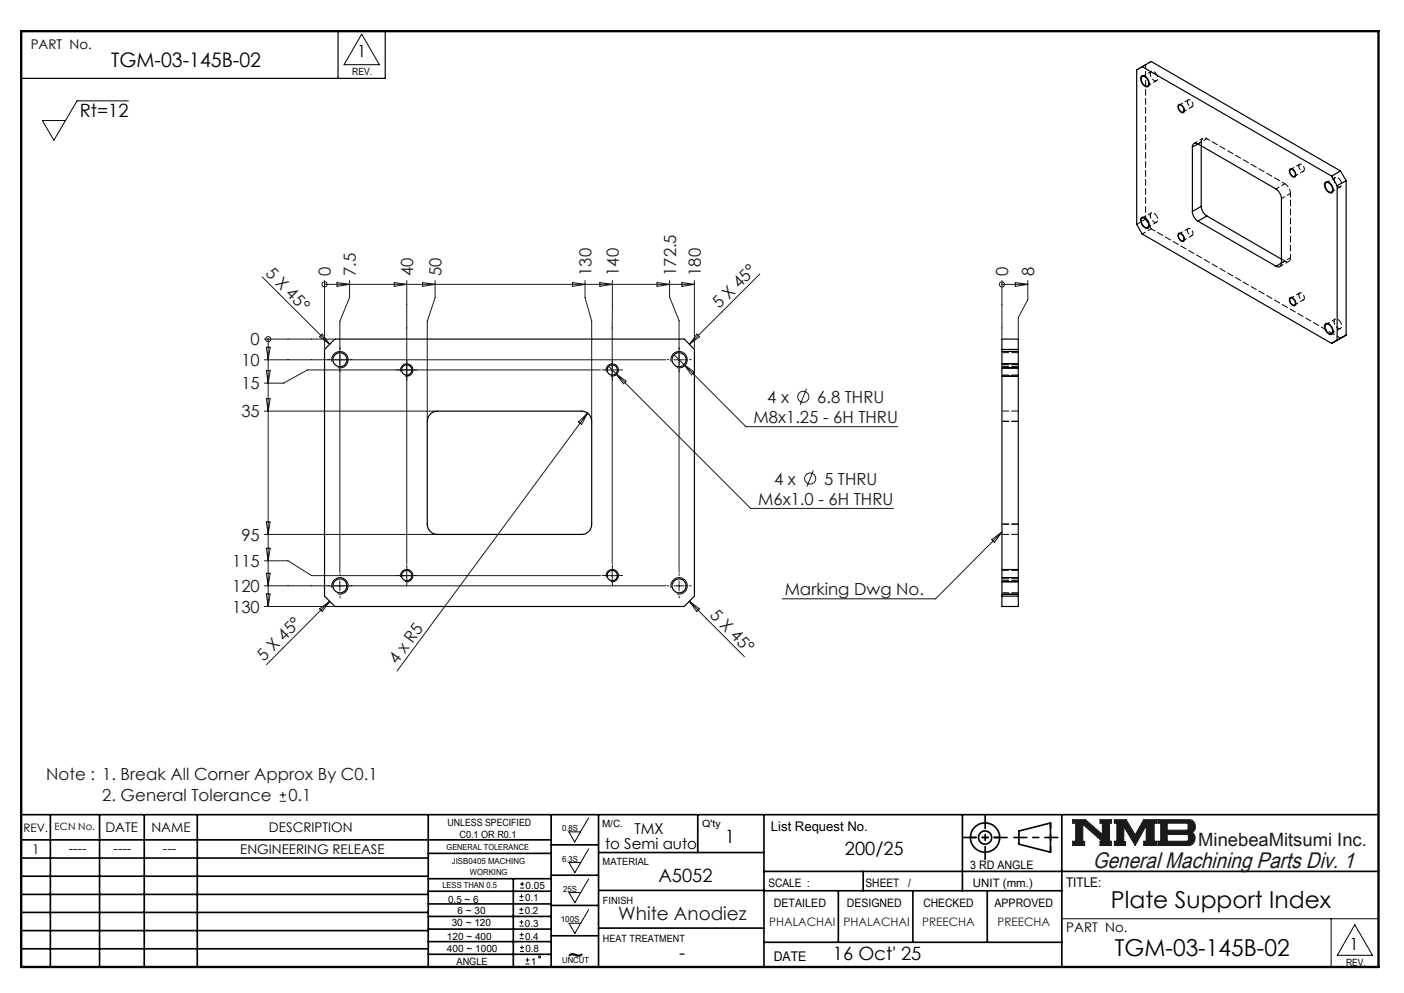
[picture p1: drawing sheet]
<svg xmlns="http://www.w3.org/2000/svg" width="297mm" height="210mm" viewBox="0 0 297 210" stroke-linecap="round" stroke-linejoin="round" font-family="sans-serif">
<g fill="none" stroke="#000" stroke-width=".35">
<path d="M4.5 172.3h287.1M4.5 177.6h112.1M10.7 172.3v32.2M21.1 172.3v32.2M30.5 172.3v32.2M41.7 172.3v32.2M90.6 172.3v32.2M116.6 172.3v32.2M116.6 178.7h10M126.6 172.3v32.2M147.6 172.3v8M161.6 172.3v32.2"/>
<path d="M203.6 172.3v16.1M215.5 175.7l6.7-1.6v6.1l-6.7-1.7zM224.6 172.3v32.2M4.5 185.3h86.1M4.5 181.5h86.1M4.5 189.2h86.1M4.5 193h86.1M4.5 196.8h86.1M90.6 199.1h26M90.6 193.8h26M90.6 188.5h26M90.6 191.2h26"/>
<path d="M90.6 180.5h26M90.6 185.8h26M90.6 196.5h26M108.6 185.8v18.5M116.6 185.1h10M116.6 191.5h10M116.6 197.9h10M126.6 196.3h35M126.6 188.3h35M126.6 180.3h35M161.6 184.3h130M161.6 199.3h63"/>
<path d="M161.6 188.4h63M177.3 188.4v10.9M182.6 184.3v4.1M193.1 188.4v10.9M208.8 188.4v10.9M4.5 200.7h86.1M90.6 201.8h26"/>
<circle cx="208.4" cy="177.1" r="3.1"/>
<circle cx="208.4" cy="177.1" r="1.4"/>
</g>
<path d="M226.9 173.3h2.7l3.6 3.2v-2.4h-.5v-.8h2.4v.8h-.4v3.8h.4v.9h-2.4v-.9h.5l-4.1-3.6v3.6h.3v.9h-2.5v-.9h.6v-3.8h-.6zM235.7 173.3h2.5l1.9 3.3 1.8-3.3h2.8v.8h-.5v3.8h.5v.9h-2.8v-.9h.6v-3.3l-2.4 4.2-2.4-4v3.2h.4v.8h-2.4v-.9h.6v-3.8h-.6zM244.9 173.3h6.6a1.47 1.47 0 0 1 1.3 1.2 1.47 1.47 0 0 1-.7 1.6 1.48 1.48 0 0 1 .7 1.6 1.48 1.48 0 0 1-1.4 1.1h-6.5v-.9h.6v-3.8h-.6zM246.9 174.1h4.1l.3 .2v1l-.3 .3h-4.1zM246.9 176.5h4.2l.3 .3v.8l-.4 .3h-4.1z" fill="none" stroke="#191924" stroke-width=".21"/>
<path d="M76.5 7.2l3.8 6.5h-7.5zM120.3 175.9h2.5l-1.2 2.2zM124.5 173l-1.7 2.9M124.5 179.5l-1.7 2.9M120.4 182.4h2.4l-1.2 2.2zM120.4 188.8h2.4l-1.2 2.1zM120.4 195.3h2.4l-1.2 2.1zM124.5 185.9l-1.7 2.9M124.5 192.4l-1.7 2.9M224.6 194.3h67M281.6 194.3v10.2M286.6 195.6l3.7 6.4h-7.4z" fill="none" stroke="#000" stroke-width=".21"/>
<path d="M4.5 6.6h287.1" fill="none" stroke="#000" stroke-width=".21" stroke-dasharray="6.3 1.3 1.3 1.3" stroke-dashoffset="1.9"/>
<path d="M71.5 6.6v10M81.5 6.6v10h-77" fill="none" stroke="#000" stroke-width=".25"/>
<path d="M205.3 177.1h6.2M222.2 174v6.2" fill="none" stroke="#000" stroke-width=".35" stroke-dasharray="15.2 1.3 1.3 1.3" stroke-dashoffset="14.1"/>
<path d="M203.8 177.1h9.2M208.4 172.5v9.2M214.5 177.1h9.3" fill="none" stroke="#000" stroke-width=".35" stroke-dasharray="15.2 1.3 1.3 1.3" stroke-dashoffset="12.5"/>
<path d="M4.5 6.6h287.1v197.9h-287.1z" fill="none" stroke="#000" stroke-width=".5"/>
<path d="M226.9 173.3v.8h.6v3.8h-.6v.9h2.5v-.9h-.3v-3.6l4.1 3.6h-.5v.9h2.4v-.9h-.4v-3.8h.4v-.8h-2.4v.8h.5v2.4l-3.6-3.2zM235.7 173.3v.8h.6v3.8h-.6v.9h2.4v-.8h-.4v-3.2l2.4 4 2.4-4.2v3.3h-.6v.9h2.8v-.9h-.5v-3.8h.5v-.8h-2.8l-1.8 3.3-1.9-3.3zM246.9 176.5h4.2l.3 .2v1l-.3 .2h-4.2zM244.9 173.3v.8h.6v3.8h-.6v.9h6.9l.7-.5 .3-.9-.1-.7-.6-.6a1.48 1.48 0 0 0 .7-1.6 1.48 1.48 0 0 0-1.3-1.2zM246.9 174.1h4.1l.3 .2v1.1l-.2 .2h-4.2z" fill-rule="evenodd" fill="#191924"/>
<g fill="none" stroke="#191924" stroke-width=".21">
<path d="M55.5 58.6l14.2 14.2M68.7 59.3v14.3M71.3 59.8l2.6 .3-2.6 .5zM73.9 59.3v3.6l-2 5v53.1M83.4 59.8l2.6 .3-2.6 .5zM86 59.3v60M89.4 59.8l2.6 .3-2.6 .5zM92 59.3v3.7l-1.6 5v20.8M121.1 59.8l2.7 .3-2.7 .5zM123.8 59.3v3.6l1.4 5v20.9M126.9 59.8l2.6 .3-2.6 .5zM129.5 59.3v60"/>
<path d="M139 59.8l2.6 .3-2.6 .5zM141.6 59.3v3.5l2.1 5v53.2M144.3 59.8l2.6 .3-2.6 .5zM146.9 59.3v14.3M160.7 58l-14.9 14.8M211.9 59.3v12.1M214.8 59.8l2.6 .3-2.6 .5zM217.4 59.3v4.1l-2 3.8v4.2M55.9 71.7h14.6M55.9 76.1h84.9M56.3 73.4h.8l-.4 2.7zM56.3 78.4h.8l-.4 2.6z"/>
<path d="M56.7 71.7v56.6M56.7 71.7h.1M67.6 71.2l.6-.5 1.5 2.1zM68.7 60.1h.1M68.7 60.1h78.2M127 78.2h-62l-5 2.8h-4.1M128.4 78.2h2.2M128.8 77.5l1.5 1.5M130.3 79l28.5 28.5h30.2M130.3 79l2.1 1.6-.5 .6zM142.6 76.1h2.1M142.6 75l2.1 2.1"/>
<path d="M144.7 77.1l13.1 13.1h32.1M144.7 77.1l2.2 1.6-.6 .6zM147.4 70.7l.6 .5-2.2 1.6zM211.9 60.1h.1M211.9 60.1h5.5M55.9 87h36.4M56.3 84.3h.8l-.4 2.7zM122.4 89.2l1.9-1.8-1.3 2.3zM124.3 87.4l-40.3 54.5M170.6 82.2l-1.3 3.4M172 99.5l-1.3 3.4M55.9 118.6h5l5 3.1h61.1"/>
<path d="M55.9 113h36.4M56.3 115.9h.8l-.4 2.7zM56.3 110.4h.8l-.4 2.6zM209.8 114.1l2.1-1.6-1.5 2.2zM211.9 112.5l-14 14.1h-32.4M55.9 123.9h84.9M55.9 128.3h14.6M56.3 121.2h.8l-.4 2.7zM56.3 125.6h.8l-.4 2.7zM67.6 128.8l2.1-1.6-1.5 2.1zM69.7 127.2l-13.3 13.4M71.9 122.8v2.2"/>
<path d="M86 120.6v2.2M128.4 121.7h2.2M129.5 120.6v2.2M142.6 123.9h2.1M143.7 122.8v2.2M145.8 127.2l2.2 1.6-.6 .5zM145.8 127.2l11.7 11.7M59.2 169.5h1.3M59.2 168.1h1.3M59.8 167.5v1.3"/>
<circle cx="56.7" cy="71.7" r=".55"/>
<circle cx="68.6" cy="60.2" r=".54"/>
<circle cx="211.9" cy="60.2" r=".54"/>
<circle cx="169.9" cy="83.9" r="1.18"/>
<circle cx="171.4" cy="101.2" r="1.18"/>
</g>
<g fill="none" stroke="#000" stroke-width=".21">
<path d="M241.4 16.1a1.46 1.46 0 0 1 1.7 1.7 .65 .65 0 0 1-.5 .6 .65 .65 0 0 1-.7-.4l-.4-.5-.2-.8zM27.2 21.3h-10.9l-4.9 8.4-2.4-4.2h4.9M249.3 22.1a1.11 1.11 0 0 1 1.1 .6 1.11 1.11 0 0 1-.1 1.1 1.19 1.19 0 0 1-1-1.7zM272.8 35.8a1.1 1.1 0 0 1 1.1 .4 1.1 1.1 0 0 1 .1 1.2 1.19 1.19 0 0 1-1.2-1.6zM280.3 38.6a.9 .9 0 0 1 1.4 .5l.1 .2a.91 .91 0 0 1 .3 .8 .91 .91 0 0 1-.7 .7 1.79 1.79 0 0 1-1.1-2.2zM241.4 46a1.36 1.36 0 0 1 1.7 1.5 .65 .65 0 0 1-.3 .8 .65 .65 0 0 1-.8-.3 1.74 1.74 0 0 1-.6-2zM249.3 49.4a1.08 1.08 0 0 1 1.1 .4 1.08 1.08 0 0 1 0 1.2 1.15 1.15 0 0 1-1.1-1.6zM70.2 76.5a1.73 1.73 0 0 1 1.6-2.1 1.73 1.73 0 0 1 1.8 1.8 1.73 1.73 0 0 1-2.1 1.5M84.8 78.6a1.31 1.31 0 0 1 1.1-1.7 1.31 1.31 0 0 1 1.4 1.5 1.31 1.31 0 0 1-1.6 1.1M128.3 78.6a1.31 1.31 0 0 1 1.1-1.7 1.31 1.31 0 0 1 1.4 1.5 1.31 1.31 0 0 1-1.6 1.1M142 76.5a1.74 1.74 0 0 1 1.5-2.2 1.74 1.74 0 0 1 1.9 1.9 1.74 1.74 0 0 1-2.2 1.5M211.9 76.9h3.5"/>
<path d="M211.9 79.5h3.5M211.9 74.3h3.5M211.9 77.8h3.5M272.8 63a1.04 1.04 0 0 1 1.3 1.2v.3a.63 .63 0 0 1-.7 .2 .63 .63 0 0 1-.4-.6l-.3-.6zM280.3 68.5h.1a1.49 1.49 0 0 1 1.6 1.7l-.1 .4a.86 .86 0 0 1-1.3-.5l-.4-.8zM70.2 124.3a1.74 1.74 0 0 1 1.6-2.1 1.74 1.74 0 0 1 1.9 1.8 1.74 1.74 0 0 1-2.2 1.6M84.8 122.1a1.3 1.3 0 0 1 1.1-1.7 1.3 1.3 0 0 1 1.4 1.4 1.3 1.3 0 0 1-1.6 1.2M128.3 122.1a1.3 1.3 0 0 1 1.1-1.7 1.3 1.3 0 0 1 1.4 1.4 1.3 1.3 0 0 1-1.6 1.2M142 124.3a1.75 1.75 0 0 1 1.5-2.2 1.75 1.75 0 0 1 1.9 1.9 1.75 1.75 0 0 1-2.2 1.6M211.9 120.4h3.5M211.9 123h3.5M211.9 122.2h3.5"/>
<path d="M211.9 125.7h3.5M109.9 193.2h.8M109.9 192.3h.8M109.9 195.9h.8M109.9 195h.8M109.9 190.4h.8M109.9 189.6h.8M109.9 198.5h.9M109.9 197.7h.9M110 187.8h.9M110 187h.9M110.3 191.9v.8"/>
<path d="M110.3 189.2v.8M110.3 194.6v.8M110.3 197.2v.9M110.4 199.9v.9M110.5 186.5v.9M110 201.2h.8M110 200.4h.8M111.2 203.9h.8M111.2 203h.8M111.6 202.6v.8"/>
<circle cx="114.1" cy="202.4" r=".21"/>
</g>
<g fill="none" stroke="#191924" stroke-width=".21" stroke-dasharray="15.2 1.3 1.3 1.3">
<path d="M69.8 76.1h-.4M71.9 73.9v-.4M71.9 78.2v.4M74.1 76.1h.4M85 78.2h-1.1M86.1 77.1v-1M86.1 79.3v1.1M87.1 78.2h1.1M128.4 78.2h-1M129.5 77.1v-1M129.5 79.3v1.1M130.6 78.2h1.1"/>
<path d="M141.5 76.1h-.4M143.7 73.9v-.4M143.7 78.2v.4M145.8 76.1h.4M69.8 123.9h-.4M71.9 121.7v-.4M71.9 126.1v.3M74.1 123.9h.4M85 121.7h-1.1M86.1 120.6v-1.1M86.1 122.8v1.1M87.1 121.7h1.1"/>
<path d="M128.4 121.7h-1M129.5 120.6v-1.1M129.5 122.8v1.1M130.6 121.7h1.1M141.5 123.9h-.4M143.7 121.7v-.4M143.7 126.1v.3M145.8 123.9h.4"/>
</g>
<g fill="none" stroke="#000" stroke-width=".25">
<path d="M241.5 16.3a1.04 1.04 0 0 1 1.4 .9 .62 .62 0 0 1-.1 .9 .62 .62 0 0 1-.9-.2 1.47 1.47 0 0 1-.4-1.6zM241.6 14.1l-1.1 .7v32.6l1.1 2.1 40.1 23.1M241.6 14.1l40.1 23.1M241.6 14.1l1.9-1.1 40.1 23.2M249.4 22.3a.91 .91 0 0 1 .9 .4 .91 .91 0 0 1 0 1 .97 .97 0 0 1-.9-1.4zM252.2 31.1v13.6M253.4 30.4l16.5 9.6a2.76 2.76 0 0 1 1.2 2v13.6M253.4 30.4a.72 .72 0 0 0-.8 0 .72 .72 0 0 0-.4 .7M253.4 30.4l-1.2 .7M254.1 30.9v12.7M273.1 35.8a.99 .99 0 0 1 .8 1.5 .94 .94 0 0 1-.8-1.5zM280.4 38.8a.76 .76 0 0 1 1.2 .4 .89 .89 0 0 1-.1 1.5 1.49 1.49 0 0 1-1.1-1.9z"/>
<path d="M281.7 37.2l1.2 2.1M282.9 39.3v32.7M283.6 36.2l-1.9 1M283.6 36.2l1.2 2M284.8 38.2l-1.9 1.1M284.8 38.2v32.7M241.5 46.2a1.21 1.21 0 0 1 1.5 1.6 .58 .58 0 0 1-.5 .4 .58 .58 0 0 1-.6-.4 1.4 1.4 0 0 1-.4-1.6zM249.4 49.5a.88 .88 0 0 1 .9 .4 .88 .88 0 0 1-.1 1 1.07 1.07 0 0 1-.8-1.4zM252.2 44.7a2.61 2.61 0 0 0 1.2 2.1M253.4 46.8l16.5 9.5M254.1 43.6a2.53 2.53 0 0 0 1.2 2.1M254.1 43.6l-1.9 1.1"/>
<path d="M255.3 45.7l-1.9 1.1M255.3 45.7l15.8 9.1M271.1 55.6a.71 .71 0 0 1-.4 .8 .71 .71 0 0 1-.8-.1M271.1 55.6l-1.2 .7M68.7 73.9l2.1-2.2h73.9l2.2 2.2v52.2l-2.2 2.2h-73.9l-2.1-2.2zM211.9 71.7h3.5v56.6h-3.5zM211.9 73.9h3.5M273 63.1a.88 .88 0 0 1 .9 .5 .88 .88 0 0 1-.1 .9 1.03 1.03 0 0 1-.8-1.4zM280.4 68.7a1.2 1.2 0 0 1 1.5 1.5 .57 .57 0 0 1-.5 .4 .57 .57 0 0 1-.6-.3 1.47 1.47 0 0 1-.4-1.6zM284.8 70.9l-3.1 1.7M91.2 87.4l.6-.3 .8-.1h30.4a2.15 2.15 0 0 1 2.2 2.1v21.8a2.15 2.15 0 0 1-2.2 2.1h-30.4a2.15 2.15 0 0 1-2.2-2.1v-21.8l.3-1.1zM211.9 126.1h3.5"/>
<circle cx="71.9" cy="76.1" r="1.47"/>
<circle cx="86" cy="78.2" r="1.1"/>
<circle cx="129.5" cy="78.2" r="1.09"/>
<circle cx="143.7" cy="76.1" r="1.48"/>
<circle cx="71.9" cy="123.9" r="1.48"/>
<circle cx="86.1" cy="121.7" r="1.09"/>
<circle cx="129.5" cy="121.7" r="1.08"/>
<circle cx="143.6" cy="123.9" r="1.49"/>
</g>
<path d="M212 77.5h3.4M212 79.3h3.4M215.4 74.6h-3.4M215.4 77.1h-3.4M212 86.9h3.4M212 89.1h3.4M212 110.8h3.4M212 113h3.4M212 125.4h3.4M212 122.8h3.4M215.4 122.4h-3.4M215.4 120.6h-3.4" fill="none" stroke="#000" stroke-width=".21" stroke-dasharray="1.3 .6" stroke-dashoffset="-.2"/>
<path d="M243.3 15.6a.56 .56 0 0 1 .5-.6 .56 .56 0 0 1 .6 .4 1.08 1.08 0 0 1 .2 1.7 1.48 1.48 0 0 1-1.3-1.5M271.8 38.9l-16.5-9.6M282.2 38.1a.56 .56 0 0 1 .5-.6 .56 .56 0 0 1 .6 .3 1.08 1.08 0 0 1 .2 1.7 1.48 1.48 0 0 1-1.3-1.4M243.3 45.5a.56 .56 0 0 1 .5-.6 .56 .56 0 0 1 .6 .4 1.08 1.08 0 0 1 .2 1.7 1.48 1.48 0 0 1-1.3-1.5M282.2 68a.56 .56 0 0 1 .5-.6 .56 .56 0 0 1 .6 .4 1.08 1.08 0 0 1 .2 1.7 1.48 1.48 0 0 1-1.3-1.5" fill="none" stroke="#000" stroke-width=".21" stroke-dasharray="1.3 .6" stroke-dashoffset=".6"/>
<path d="M251.2 21.5a.43 .43 0 0 1 .3-.4 .43 .43 0 0 1 .5 .3 .73 .73 0 0 1 0 1.2 1.16 1.16 0 0 1-.8-1.1M253.4 30.4l.7-.4M254.1 30v.8M274.8 35.1a.43 .43 0 0 1 .3-.4 .43 .43 0 0 1 .5 .3 .73 .73 0 0 1 0 1.2 1.16 1.16 0 0 1-.8-1.1M242.3 46.3l1.2 2.1M243.5 48.4l40.1 23.1M251.2 48.7a.43 .43 0 0 1 .3-.4 .43 .43 0 0 1 .5 .3 .73 .73 0 0 1 0 1.2 1.16 1.16 0 0 1-.8-1.1M271.1 54.8l.7 .4M271.1 55.6l.7-.4M273 40.9a2.6 2.6 0 0 0-1.2-2M274.8 62.3a.43 .43 0 0 1 .3-.4 .43 .43 0 0 1 .5 .3 .73 .73 0 0 1 0 1.2 1.16 1.16 0 0 1-.8-1.1" fill="none" stroke="#000" stroke-width=".21" stroke-dasharray="1.3 .6" stroke-dashoffset=".4"/>
<g fill="none" stroke="#000" stroke-width=".21" stroke-dasharray="1.3 .6" stroke-dashoffset=".5">
<path d="M240.5 14.8l1.8-1.1M242.3 13.7v32.6M242.8 18.1l1.9-1.1M243.5 15.1l-1.8 1.1M250.3 23.7l1.9-1.1M251.4 21.1l-1.9 1.1M253.4 30.4l1.9-1.1M254.5 29.3l-1.9 1M269.9 39.9l1.9-1M273.9 37.3l1.9-1.1M274.9 34.7l-1.9 1.1M282.4 37.5l-1.8 1.1"/>
<path d="M240.5 47.4l1.8-1.1M241.6 49.5l1.9-1.1M242.8 48.1l1.9-1.1M243.5 45l-1.8 1.1M250.3 50.9l1.9-1.1M251.4 48.3l-1.9 1.1M270.8 56.4l1.8-1.1M271.1 42l1.9-1.1M271.1 55.6l1.9-1.1M273 54.5v-13.6M281.7 40.6l1.9-1.1M273.9 64.5l1.9-1.1"/>
<path d="M274.9 62l-1.9 1M281.7 70.5l1.9-1.1M282.4 67.5l-1.8 1.1"/>
</g>
<path d="M255.3 29.3a.72 .72 0 0 0-.8 0 .72 .72 0 0 0-.4 .7M271.8 55.2a.72 .72 0 0 0 .8 .1 .72 .72 0 0 0 .4-.8" fill="none" stroke="#000" stroke-width=".21" stroke-dasharray="1.3 .6" stroke-dashoffset=".9"/>
<path d="M243.5 13l-1.2 .7" fill="none" stroke="#000" stroke-width=".21" stroke-dasharray="1.3 .6" stroke-dashoffset=".7"/>
<g font-size="4.9">
<text x="235" y="192">Plate Support Index</text>
<text x="120.1" y="203.7">~</text>
<text x="235.8" y="202.1">TGM-03-145B-02</text>
</g>
<text font-size="4.7" fill="#191924" x="231.2" y="183.6">General Machining Parts Div. 1</text>
<text font-size="4.2" x="23.5" y="14.3">TGM-03-145B-02</text>
<g font-size="3.9">
<text x="16.9" y="24.6">Rt=12</text>
<text x="153.3" y="178.4">1</text>
<text x="178.7" y="180.8">200/25</text>
<text x="139.3" y="186.6">A5052</text>
<text x="143.7" y="202.9">-</text>
<text x="176.2" y="203.1">16 Oct' 25</text>
</g>
<g font-size="3.9" fill="#191924">
<text x="253.5" y="178.9">MinebeaMitsumi Inc.</text>
<text x="130.8" y="194.7">White Anodiez</text>
</g>
<g font-size="3.5">
<text x="75.6" y="12.1">1</text>
<text x="285.5" y="200.9">1</text>
</g>
<g font-size="3.5" fill="#191924">
<text x="56" y="58" transform="rotate(45 56 58)">5 X 45°</text>
<text x="70" y="58.3" transform="rotate(-90 70 58.3)">0</text>
<text x="75.3" y="58.3" transform="rotate(-90 75.3 58.3)">7.5</text>
<text x="87.4" y="58.3" transform="rotate(-90 87.4 58.3)">40</text>
<text x="93.4" y="58.3" transform="rotate(-90 93.4 58.3)">50</text>
<text x="125.1" y="58.3" transform="rotate(-90 125.1 58.3)">130</text>
<text x="130.9" y="58.3" transform="rotate(-90 130.9 58.3)">140</text>
<text x="143" y="58.3" transform="rotate(-90 143 58.3)">172.5</text>
<text x="148.3" y="58.3" transform="rotate(-90 148.3 58.3)">180</text>
<text x="213.3" y="58.3" transform="rotate(-90 213.3 58.3)">0</text>
<text x="218.8" y="58.3" transform="rotate(-90 218.8 58.3)">8</text>
<text x="152.1" y="65.4" transform="rotate(-45 152.1 65.4)">5 X 45°</text>
<text x="51.1" y="77.4">10</text>
<text x="53" y="73">0</text>
<text x="51.1" y="82.4">15</text>
<text x="51.1" y="88.3">35</text>
<text x="159.4" y="89.4">M8x1.25 - 6H THRU</text>
<text x="162.3" y="85.2">4 x</text>
<text x="172.9" y="85.2">6.8 THRU</text>
<text x="160.4" y="106.7">M6x1.0 - 6H THRU</text>
<text x="163.8" y="102.5">4 x</text>
<text x="174.3" y="102.5">5 THRU</text>
<text x="49.1" y="119.9">115</text>
<text x="51.1" y="114.3">95</text>
<text x="49.1" y="125.2">120</text>
<text x="166" y="125.9">Marking Dwg No.</text>
<text x="49.1" y="129.6">130</text>
<text x="150" y="130.3" transform="rotate(45 150 130.3)">5 X 45°</text>
<text x="55.8" y="140" transform="rotate(-45 55.8 140)">5 X 45°</text>
<text x="84" y="140.7" transform="rotate(-54 84 140.7)">4 x R5</text>
<text x="9.8" y="164.9">Note : 1. Break All Corner Approx By C0.1</text>
<text x="21.6" y="169.4">2. General Tolerance</text>
<text x="61" y="169.4">0.1</text>
</g>
<g font-size="3.2">
<text x="128" y="179.5">to Semi auto</text>
<text x="134.2" y="176.3">TMX</text>
</g>
<g font-size="2.8">
<text x="6.5" y="10.4">PART No.</text>
<text x="22.3" y="175.9">DATE</text>
<text x="32" y="175.9">NAME</text>
<text x="56.9" y="175.9">DESCRIPTION</text>
<text x="163.1" y="175.7">List Request No.</text>
<text x="6.8" y="180.6">1</text>
<text x="14.5" y="180.3">----</text>
<text x="24" y="180.3">----</text>
<text x="34.5" y="180.3">---</text>
<text x="50.8" y="180.7">ENGINEERING RELEASE</text>
<text x="225.5" y="187.6">TITLE:</text>
<text x="225.6" y="197.2">PART No.</text>
<text x="163.7" y="203.2">DATE</text>
</g>
<g font-size="2.5">
<text x="4.9" y="175.9">REV.</text>
<text x="205.2" y="183.8">3 RD ANGLE</text>
<text x="162.5" y="187.5">SCALE :</text>
<text x="163.7" y="191.7">DETAILED</text>
<text x="179.2" y="191.9">DESIGNED</text>
<text x="183.1" y="187.5">SHEET</text>
<text x="192.1" y="187.5">/</text>
<text x="195.3" y="191.9">CHECKED</text>
<text x="205.8" y="187.5">UNIT (mm.)</text>
<text x="210.4" y="191.9">APPROVED</text>
</g>
<g font-size="2.5" fill="#191924">
<text x="162.7" y="195.9">PHALACHAI</text>
<text x="178.5" y="195.9">PHALACHAI</text>
<text x="195.1" y="195.9">PREECHA</text>
<text x="211" y="195.9">PREECHA</text>
</g>
<g font-size="2.1">
<text x="74.5" y="16">REV.</text>
<text x="11.6" y="175.6">ECN No.</text>
<text x="94.7" y="174.7">UNLESS SPECIFIED</text>
<text x="97.2" y="177.3">C0.1 OR R0.1</text>
<text x="127.3" y="174.9">M/C.</text>
<text x="148.6" y="175">Q'ty</text>
<text x="127.5" y="183">MATERIAL</text>
<text x="94.8" y="191">0.5 ~ 6</text>
<text x="111.1" y="190.6">0.1</text>
<text x="111.2" y="188">0.05</text>
<text x="127.6" y="191.1">FINISH</text>
<text x="95.6" y="195.9">30 ~ 120</text>
<text x="96.8" y="193.3">6 ~ 30</text>
<text x="111" y="193.4">0.2</text>
<text x="111.1" y="196.1">0.3</text>
<text x="94.5" y="198.8">120 ~ 400</text>
<text x="94.5" y="201.3">400 ~ 1000</text>
<text x="111.1" y="198.7">0.4</text>
<text x="111.2" y="201.4">0.8</text>
<text x="127.6" y="199.2">HEAT TREATMENT</text>
<text x="96.6" y="204.1">ANGLE</text>
<text x="112.3" y="204.1">1</text>
<text x="284.7" y="204.3">REV.</text>
</g>
<g font-size="1.8">
<text x="94.5" y="179.8">GENERAL TOLERANCE</text>
<text x="118.9" y="175.7">0.8S</text>
<text x="95.6" y="182.8">JISB0405 MACHING</text>
<text x="99.4" y="185.1">WORKING</text>
<text x="118.9" y="182.2">6.3S</text>
<text x="93.6" y="187.8">LESS THAN 0.5</text>
<text x="119.1" y="188.6">25S</text>
<text x="118.6" y="195.1">100S</text>
<text x="118.9" y="203.6">UNCUT</text>
</g>
</svg>
